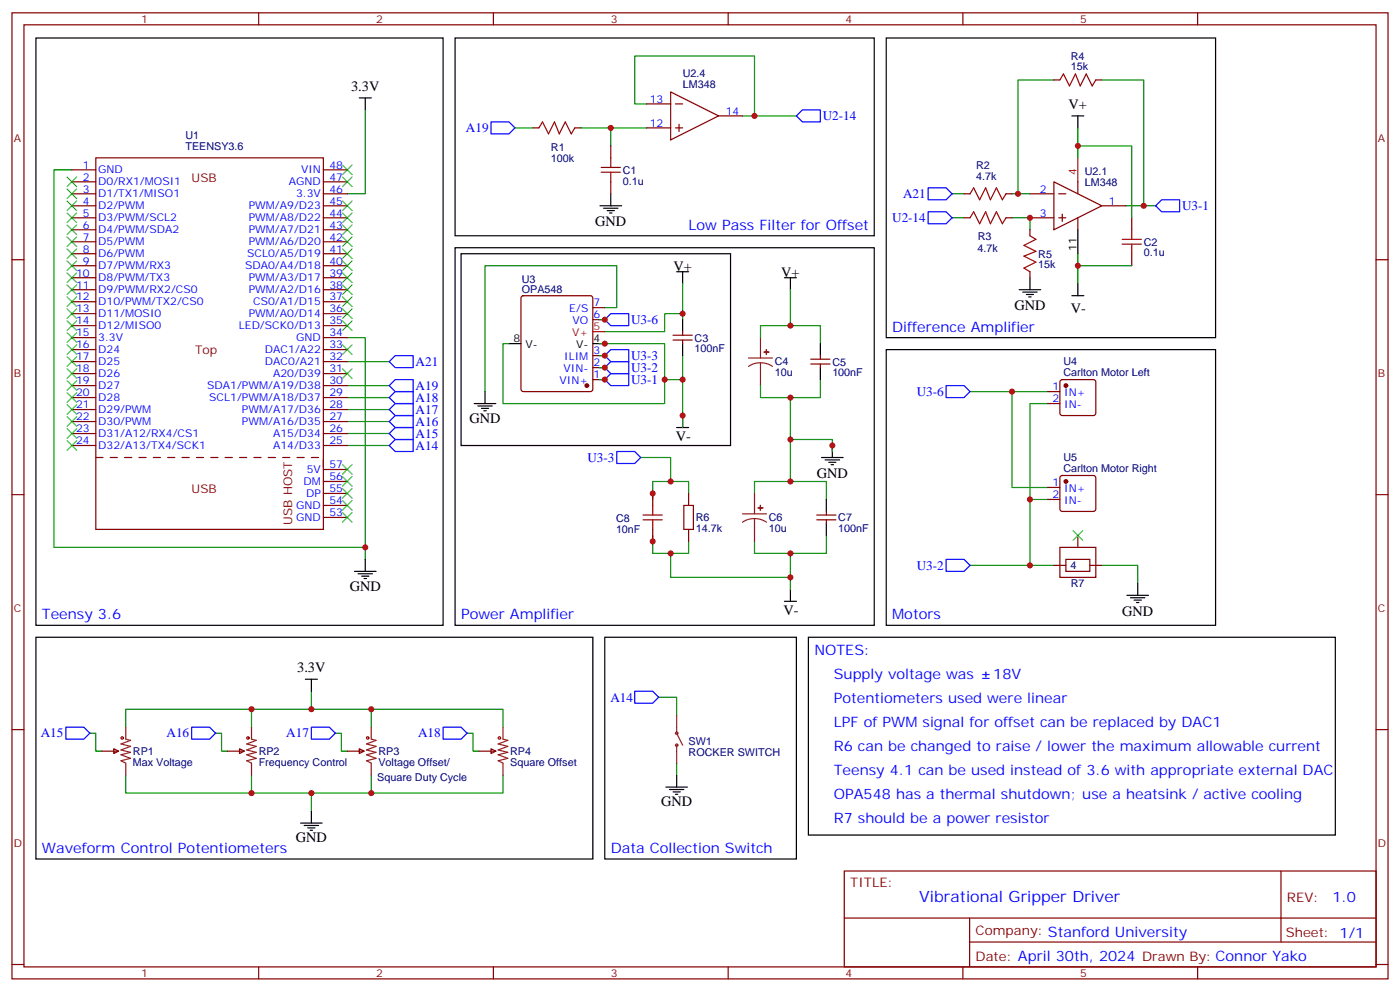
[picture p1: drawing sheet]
<svg xmlns="http://www.w3.org/2000/svg" width="412mm" height="292mm" viewBox="0 0 412 292" stroke-linecap="round" stroke-linejoin="round" font-family="sans-serif">
<g fill="none" stroke="#000" stroke-width=".35">
<path d="M10.6 11.2h119.9v172.8h-119.9zM134.1 11.2h123.4v58.2h-123.4zM261.1 11.2h97v88.2h-97zM105.8 28.8h3.6M107.6 28.8v3.5M315.7 34.1h3.6M317.5 34.1v3.5M179.9 57v3.6M134.1 72.9h123.4v111.1h-123.4zM135.8 74.7h79.4v56.4h-79.4zM176.7 60.6h6.4M177.8 61.3h4.2"/>
<path d="M178.9 62h2.1M179.6 62.7h.7M199.3 80h3.5M201.1 80v3.5M317.5 67.6v7.1M201.1 94.1v3.5M231.1 81.7h3.5M232.8 81.7v3.6M300.2 85.3h6.4M301.3 86h4.2M302.3 86.7h2.1M303 87.4h.7"/>
<path d="M303.4 81.7v3.6M315.7 87h3.6M317.5 83.5v3.5M139.7 118.8h6.3M140.8 119.5h4.2M142.9 115.3v3.5M149.9 101.1h3.6M174.6 101.1h3.6M201.1 101.1v3.6M241.7 101.1v3.6M241.7 108.2v3.5M261.1 102.9h97v81.1h-97z"/>
<path d="M141.8 120.2h2.1M142.5 120.9h.7M199.3 125.8h3.5M201.1 122.3v3.5M242 134.7h6.4M243.1 135.4h4.2M244.1 136.1h2.1M244.8 136.8h.7M245.2 131.1v3.6M243.4 147v3.5M243.4 154.1v3.5M104.4 168.2h6.4"/>
<path d="M105.5 168.9h4.2M106.5 169.6h2.2M107.2 170.3h.7M107.6 164.6v3.6M231.1 177h3.5M232.8 173.5v3.5M332 175.2h6.3M333 175.9h4.3M334.1 176.6h2.1M334.8 177.3h.7M335.1 171.7v3.5M10.6 187.6h164v65.2h-164z"/>
<path d="M90 199.9h3.5M91.7 199.9v3.5M178.2 187.6h56.4v65.2h-56.4zM238.1 187.6h155.2v58.2h-155.2zM91.7 238.7v3.6M196.1 231.7h6.4M197.2 232.4h4.2M198.3 233.1h2.1M199 233.8h.7M199.3 228.1v3.6M88.5 242.3h6.4M89.6 243h4.2"/>
<path d="M90.7 243.7h2.1M91.4 244.4h.7"/>
</g>
<g fill="none" stroke="#008700" stroke-width=".35">
<path d="M107.6 32.3v24.7h-5.3M151.7 37.6h5.3M171.1 37.6h8.8v5.3M179.9 37.6h10.6M190.5 30.6h-3.5v-14.1h35.2v17.6M218.7 34.1h15.9M310.4 23.5h-10.5v33.5M317.5 37.6v5.3M324.6 23.5h12.3v37.1h-5.3M21.2 50h-5.3v111.1h91.7M280.5 57h3.5M298.1 57h5.3"/>
<path d="M317.5 46.5v-3.6h15.9v21.2M280.5 64.1h3.5M298.1 64.1h5.3v3.5M317.5 74.7v3.5M333.4 78.2h-15.9v5.3M336.9 60.6h3.5M102.3 99.4h5.3v65.2M176.4 94.1h1.8M178.2 90.6h3.5v-12.4h-38.8v37.1M201.1 83.5v8.8h-5.3v5.3h-17.6M201.1 92.3v1.8M232.8 85.3v10.5h8.9v5.3"/>
<path d="M232.8 95.8h-8.8v3.6M102.3 117h12.4M102.3 113.5h12.4M102.3 106.4h12.4M149.9 101.1h-1.7v17.7h47.6v-17.7h-19.4M176.4 111.7h1.8M176.4 108.2h1.8M176.4 104.7h1.8M201.1 104.7v7h-5.3M201.1 111.7v14.1M232.8 117v24.7M241.7 111.7v5.3h-17.7v-3.5"/>
<path d="M285.8 115.3h22.9M298.1 115.3v28.2h10.6M308.7 118.8h-5.3v28.2h5.3M102.3 131.1h12.4M102.3 127.6h12.4M102.3 124.1h12.4M102.3 120.5h12.4M188.7 134.7h8.9v7M232.8 129.4h12.4v3.5M192.3 157.6v5.3h10.5v-3.6M202.8 145.2v-3.5h-10.5v5.3M222.2 145.2v-3.5h21.2v5.3"/>
<path d="M243.4 157.6v5.3h-21.2v-3.6M303.4 147v19.4h7M197.6 162.9v7h35.2v-7M232.8 169.9v3.6M285.8 166.4h17.6M324.6 166.4h10.5v5.3M26.5 215.8h1.7v5.3h1.8M37 214v-5.3h111.2v5.3M63.5 215.8h1.8v5.3h1.7M74.1 208.7v5.3M91.7 203.4v5.3M98.8 215.8h1.7v5.3h1.8"/>
<path d="M109.4 208.7v5.3M137.6 215.8h1.7v5.3h1.8M194 205.2h5.3v5.3M37 228.1v5.3h111.2v-5.3M74.1 228.1v5.3M91.7 233.4v5.3M109.4 228.1v5.3M199.3 224.6v3.5"/>
</g>
<g fill="none" stroke="#00f" stroke-width=".35">
<path d="M144.6 35.9h5.3l1.8 1.7-1.8 1.8h-5.3zM234.6 34.1l1.8-1.8h5.3v3.6h-5.3zM273.4 55.3h5.3l1.8 1.7-1.8 1.8h-5.3zM342.2 58.8h5.3v3.5h-5.3l-1.8-1.7zM273.4 62.3h5.3l1.8 1.8-1.8 1.8h-5.3zM178.2 94.1l1.7-1.8h5.3v3.5h-5.3zM114.7 117l1.7-1.7h5.3v3.5h-5.3zM114.7 106.4l1.7-1.7h5.3v3.5h-5.3zM114.7 113.5l1.7-1.8h5.3v3.6h-5.3zM178.2 104.7l1.7-1.8h5.3v3.5h-5.3zM178.2 108.2l1.7-1.8h5.3v3.6h-5.3zM178.2 111.7l1.7-1.7h5.3v3.5h-5.3z"/>
<path d="M278.7 113.5h5.3l1.8 1.8-1.8 1.7h-5.3zM114.7 131.1l1.7-1.7h5.3v3.5h-5.3zM114.7 120.5l1.7-1.7h5.3v3.5h-5.3zM114.7 127.6l1.7-1.8h5.3v3.6h-5.3zM116.4 122.3h5.3v3.5h-5.3l-1.7-1.7zM181.7 132.9h5.3l1.7 1.8-1.7 1.7h-5.3zM278.7 164.6h5.3l1.8 1.8-1.8 1.8h-5.3zM19.4 214h5.3l1.8 1.8-1.8 1.8h-5.3zM56.4 214h5.3l1.8 1.8-1.8 1.8h-5.3zM91.7 214h5.3l1.8 1.8-1.8 1.8h-5.3zM130.5 214h5.3l1.8 1.8-1.8 1.8h-5.3zM187 203.4h5.3l1.7 1.8-1.7 1.8h-5.3z"/>
</g>
<g fill="none" stroke="#8c2424" stroke-width=".35">
<path d="M224 99.4v6M220.5 105.4h7M224 106.8l-1.8 .2-1.7 .8M224 106.8l1.9 .2 1.6 .8M224 106.8v6.7M218.7 151.2h7.1M222.2 152.6l-1.8 .3-1.7 .8M222.2 152.6l1.9 .3 1.7 .8M222.2 145.2v6M222.2 152.6v6.7M37 214v3.6l1.5 .3-2.9 1.1 2.9 .7-2.9 1 2.9 .7-2.9 .7 2.9 1.1-2.9 .7 1.4 .7v3.5M74.1 214v3.6l1.4 .3-2.8 1.1 2.8 .7-2.8 1 2.8 .7-2.8 .7 2.8 1.1-2.8 .7 1.4 .7v3.5"/>
<path d="M109.4 214v3.6l1.4 .3-2.9 1.1 2.9 .7-2.9 1 2.9 .7-2.9 .7 2.9 1.1-2.9 .7 1.5 .7v3.5M148.2 214v3.6l1.4 .3-2.8 1.1 2.8 .7-2.8 1 2.8 .7-2.8 .7 2.8 1.1-2.8 .7 1.4 .7v3.5M199.3 215.8l1.8 3.5M199.3 210.5v4.9M199.3 219.3v5.3"/>
<circle cx="199.3" cy="219.3" r=".35"/>
<circle cx="199.3" cy="215.8" r=".35"/>
</g>
<g fill="none" stroke="#870000" stroke-width=".35">
<path d="M3.5 3.8h405.4v284.3h-405.4zM7.1 7.3h398.2v277.3h-398.2zM76.2 3.8v3.5M145.3 3.8v3.5M214.5 3.8v3.5M283.6 3.8v3.5M352.8 3.8v3.5M157 37.6h1.7M169.3 37.6h1.8M190.5 37.6h7.1M190.5 30.6h7.1M197.6 27.1l14.1 7-14.1 7.1z"/>
<path d="M199 37.6h2.1M199 30.6h2.1M200 36.6v2.1M211.7 34.1h7M310.4 23.5h1.8M322.8 23.5h1.8M21.2 57h7M21.2 50h7M21.2 53.5h7M28.2 46.5h67v109.3h-67zM95.2 57h7.1M95.2 50h7.1"/>
<path d="M95.2 53.5h7.1M179.9 42.9v3.6M179.9 53.5v3.5M284 57h1.8M296.3 57h1.8M303.4 57h7M310.4 53.5l14.2 7.1-14.2 7zM311.9 57h2.1M317.5 53.5v3.5M3.5 76.4h3.6M21.2 64.1h7M21.2 60.6h7"/>
<path d="M21.2 67.6h7M21.2 71.2h7M21.2 74.7h7M21.2 78.2h7M95.2 64.1h7.1M95.2 60.6h7.1M95.2 67.6h7.1M95.2 71.2h7.1M95.2 74.7h7.1M95.2 78.2h7.1M284 64.1h1.8M296.3 64.1h1.8"/>
<path d="M303.4 64.1h7M303.4 67.6v1.8M303.4 80v1.7M311.9 64.1h2.1M312.9 63v2.2M317.5 64.1v3.5M324.6 60.6h7M333.4 64.1v3.5M333.4 74.7v3.5M405.3 76.4h3.6M21.2 81.7h7M21.2 85.3h7"/>
<path d="M21.2 88.8h7M21.2 92.3h7M21.2 95.8h7M21.2 99.4h7M95.2 81.7h7.1M95.2 85.3h7.1M95.2 88.8h7.1M95.2 92.3h7.1M95.2 95.8h7.1M95.2 99.4h7.1M153.7 87.2l.5-.2h19.7l.5 .2 .2 .5v26.8l-.2 .5-.5 .3h-19.7l-.5-.3-.2-.5v-26.8zM174.6 94.1h3.6"/>
<path d="M174.6 90.6h3.6M198.3 98.7h5.6M201.1 97.6v1.1M21.2 102.9h7M21.2 106.4h7M21.2 110h7M21.2 113.5h7M21.2 117h7M95.2 102.9h7.1M95.2 106.4h7.1M95.2 110h7.1M95.2 113.5h7.1"/>
<path d="M95.2 117h7.1M174.6 111.7h3.6M174.6 108.2h3.6M174.6 104.7h3.6M198.3 100.1h5.6M201.1 100.1v1M238.8 107.1h5.7M238.8 105.7h5.7M241.7 104.7v1M241.7 107.1v1.1M308.7 115.3h3.5M308.7 118.8h3.5"/>
<path d="M312.4 111.9l.5-.2h9.2l.5 .2 .2 .5v9.2l-.2 .5-.5 .2h-9.2l-.5-.2-.2-.5v-9.2zM21.2 120.5h7M21.2 124.1h7M21.2 127.6h7M21.2 131.1h7M95.2 120.5h7.1M95.2 124.1h7.1M95.2 127.6h7.1M95.2 131.1h7.1M95.2 138.2h7.1M3.5 145.6h3.6M95.2 152.3h7.1"/>
<path d="M95.2 148.8h7.1M95.2 145.2h7.1M95.2 141.7h7.1M192.3 145.2v3.6M192.3 155.8v3.5M202.8 145.2v3.6M202.8 155.8v3.5M240.6 153h5.6M240.6 151.6h5.6M243.4 150.5v1.1M243.4 153v1.1M308.7 143.5h3.5"/>
<path d="M308.7 147h3.5M312.4 140.2l.5-.3h9.2l.5 .3 .2 .5v9.1l-.2 .5-.5 .2h-9.2l-.5-.2-.2-.5v-9.1zM317.5 157.6v3.5M405.3 145.6h3.6M310.4 166.4h3.6M312.2 161.1h10.6v8.8h-10.6zM314 164.6h7v3.6h-7zM321 166.4h3.6M3.5 214.7h3.6M405.3 214.7h3.6M30 221.1h4.9M33.5 220.4l1.4 .7-1.4 .7z"/>
<path d="M67 221.1h5M70.6 220.4l1.4 .7-1.4 .7zM102.3 221.1h4.9M105.8 220.4l1.4 .7-1.4 .7zM141.1 221.1h4.9M144.6 220.4l1.4 .7-1.4 .7zM248.7 256.4h156.6v28.2h-156.6zM377.3 256.4v20.9M248.7 270.2h156.5M285.6 277.3h119.6M285.6 270.2v14.1M3.5 283.9h3.6"/>
<path d="M76.2 284.6v3.5M145.3 284.6v3.5M214.5 284.6v3.5M283.6 284.6v3.5M352.8 284.6v3.5M405.3 283.9h3.6"/>
</g>
<g fill="#870000" stroke="#870000" stroke-width=".35">
<circle cx="314" cy="141.7" r=".53"/>
<circle cx="314" cy="113.5" r=".53"/>
<circle cx="172.9" cy="113.5" r=".53"/>
</g>
<g fill="none" stroke="#a10000" stroke-width=".35">
<path d="M158.7 37.6l1.1-1.7 1.8 3.5 1.7-3.5 1.4 3.5 1.8-3.5 1.8 3.5 1-1.8M312.2 23.5l1.1-1.7 1.7 3.5 1.8-3.5 1.4 3.5 1.8-3.5 1.7 3.5 1.1-1.8M177.1 50.7h5.6M177.1 49.3h5.6M179.9 46.5v2.8M179.9 50.7v2.8M285.8 57l1-1.7 1.8 3.5 1.7-3.5 1.4 3.5 1.8-3.5 1.8 3.5 1-1.8M285.8 64.1l1-1.8 1.8 3.6 1.7-3.6 1.4 3.6 1.8-3.6 1.8 3.6 1-1.8M303.4 69.4l1.8 1-3.6 1.8 3.6 1.8-3.6 1.4 3.6 1.8-3.6 1.7 1.8 1.1M330.6 71.9h5.6M330.6 70.4h5.6M333.4 67.6v2.8"/>
<path d="M333.4 71.9v2.8M189.4 153h5.7M189.4 151.6h5.7M192.3 148.8v2.8M192.3 153v2.8M201.4 148.8h2.9v7h-2.9z"/>
<circle cx="36" cy="217.2" r=".35"/>
<circle cx="73" cy="217.2" r=".35"/>
<circle cx="108.3" cy="217.2" r=".35"/>
<circle cx="147.1" cy="217.2" r=".35"/>
</g>
<path d="M317.5 46.5v7M174.6 97.6h3.6" fill="none" stroke="#f00" stroke-width=".35"/>
<g fill="#8c2424" stroke="#8c2424" stroke-width=".35">
<path d="M225.1 103.6h1.4z"/>
<path d="M225.7 102.9l.1 1.4z"/>
<path d="M223.3 149.5h1.4z"/>
<path d="M224 148.8v1.4z"/>
</g>
<path d="M28.2 134.7h67v3.5" fill="none" stroke="#870000" stroke-width=".35" stroke-dasharray="2.1 2.1"/>
<g fill="none" stroke="#3c3" stroke-width=".35">
<path d="M19.8 52.1l2.8 2.8M19.8 55.6l2.8 2.9M19.8 59.2l2.8 2.8M22.6 52.1l-2.8 2.8M22.6 55.6l-2.8 2.9M22.6 59.2l-2.8 2.8M100.9 59.2l2.8 2.8M100.9 52.1l2.8 2.8M100.9 48.6l2.8 2.8M103.7 48.6l-2.8 2.8M103.7 59.2l-2.8 2.8M103.7 52.1l-2.8 2.8"/>
<path d="M19.8 62.7l2.8 2.8M19.8 66.2l2.8 2.8M19.8 69.7l2.8 2.9M19.8 73.3l2.8 2.8M19.8 76.8l2.8 2.8M22.6 62.7l-2.8 2.8M22.6 66.2l-2.8 2.8M22.6 69.7l-2.8 2.9M22.6 73.3l-2.8 2.8M22.6 76.8l-2.8 2.8M100.9 76.8l2.8 2.8M100.9 73.3l2.8 2.8"/>
<path d="M100.9 69.7l2.8 2.9M100.9 66.2l2.8 2.8M100.9 62.7l2.8 2.8M103.7 76.8l-2.8 2.8M103.7 73.3l-2.8 2.8M103.7 69.7l-2.8 2.9M103.7 66.2l-2.8 2.8M103.7 62.7l-2.8 2.8M19.8 80.3l2.8 2.8M19.8 83.9l2.8 2.8M19.8 87.4l2.8 2.8M19.8 90.9l2.8 2.8"/>
<path d="M19.8 94.4l2.8 2.9M19.8 98l2.8 2.8M22.6 80.3l-2.8 2.8M22.6 83.9l-2.8 2.8M22.6 87.4l-2.8 2.8M22.6 90.9l-2.8 2.8M22.6 94.4l-2.8 2.9M22.6 98l-2.8 2.8M100.9 94.4l2.8 2.9M100.9 90.9l2.8 2.8M100.9 87.4l2.8 2.8M100.9 83.9l2.8 2.8"/>
<path d="M100.9 80.3l2.8 2.8M103.7 94.4l-2.8 2.9M103.7 90.9l-2.8 2.8M103.7 87.4l-2.8 2.8M103.7 83.9l-2.8 2.8M103.7 80.3l-2.8 2.8M19.8 101.5l2.8 2.8M19.8 105l2.8 2.8M19.8 108.5l2.8 2.9M19.8 112.1l2.8 2.8M19.8 115.6l2.8 2.8M19.8 119.1l2.8 2.9"/>
<path d="M22.6 101.5l-2.8 2.8M22.6 105l-2.8 2.8M22.6 108.5l-2.8 2.9M22.6 112.1l-2.8 2.8M22.6 115.6l-2.8 2.8M22.6 119.1l-2.8 2.9M100.9 101.5l2.8 2.8M100.9 108.5l2.8 2.9M103.7 101.5l-2.8 2.8M103.7 108.5l-2.8 2.9M19.8 122.7l2.8 2.8M19.8 126.2l2.8 2.8"/>
<path d="M19.8 129.7l2.8 2.8M22.6 122.7l-2.8 2.8M22.6 126.2l-2.8 2.8M22.6 129.7l-2.8 2.8M100.9 136.8l2.8 2.8M103.7 136.8l-2.8 2.8M100.9 150.9l2.8 2.8M100.9 147.4l2.8 2.8M100.9 143.8l2.8 2.8M100.9 140.3l2.8 2.8M103.7 150.9l-2.8 2.8M103.7 147.4l-2.8 2.8"/>
<path d="M103.7 143.8l-2.8 2.8M103.7 140.3l-2.8 2.8M316.1 156.2l2.8 2.8M318.9 156.2l-2.8 2.8"/>
</g>
<g fill="#c00">
<circle cx="303.4" cy="166.4" r=".88"/>
<circle cx="303.4" cy="147" r=".88"/>
<circle cx="298.1" cy="115.3" r=".88"/>
<circle cx="336.9" cy="60.6" r=".88"/>
<circle cx="317.5" cy="78.2" r=".88"/>
<circle cx="317.5" cy="42.9" r=".88"/>
<circle cx="303.4" cy="64.1" r=".88"/>
<circle cx="299.9" cy="57" r=".88"/>
<circle cx="222.3" cy="34.1" r=".88"/>
<circle cx="179.9" cy="37.6" r=".88"/>
<circle cx="197.6" cy="162.9" r=".88"/>
<circle cx="201.1" cy="111.7" r=".88"/>
<circle cx="195.8" cy="111.7" r=".88"/>
<circle cx="201.1" cy="122.3" r=".88"/>
<circle cx="232.8" cy="117" r=".88"/>
<circle cx="232.8" cy="95.8" r=".88"/>
<circle cx="107.6" cy="161.1" r=".88"/>
<circle cx="91.7" cy="233.4" r=".88"/>
<circle cx="91.7" cy="208.7" r=".88"/>
<circle cx="74.1" cy="208.7" r=".88"/>
<circle cx="109.4" cy="208.7" r=".88"/>
<circle cx="74.1" cy="233.4" r=".88"/>
<circle cx="109.4" cy="233.4" r=".88"/>
<circle cx="197.6" cy="141.7" r=".88"/>
<circle cx="232.8" cy="162.9" r=".88"/>
<circle cx="232.8" cy="169.9" r=".88"/>
<circle cx="232.8" cy="141.7" r=".88"/>
<circle cx="232.8" cy="129.4" r=".88"/>
<circle cx="178.2" cy="101.1" r=".88"/>
<circle cx="245.2" cy="131.1" r=".88"/>
<circle cx="178.2" cy="94.1" r=".88"/>
<circle cx="178.2" cy="104.7" r=".88"/>
<circle cx="178.2" cy="108.2" r=".88"/>
<circle cx="178.2" cy="111.7" r=".88"/>
<circle cx="201.1" cy="92.3" r=".88"/>
<circle cx="192.3" cy="159.3" r=".88"/>
<circle cx="192.3" cy="145.2" r=".88"/>
</g>
<text font-size="4.6" fill="#00f" x="270.8" y="265.4">Vibrational Gripper Driver</text>
<g font-size="4.2">
<text x="103.4" y="26.7">3.3V</text>
<text x="314.8" y="32.1">V+</text>
<text x="175.3" y="66.6">GND</text>
<text x="198.4" y="79.6">V+</text>
<text x="230.1" y="81.4">V+</text>
<text x="298.8" y="91.3">GND</text>
<text x="315.5" y="92">V-</text>
<text x="138.3" y="124.4">GND</text>
<text x="199" y="129.8">V-</text>
<text x="240.6" y="140.7">GND</text>
<text x="103" y="173.8">GND</text>
<text x="230.8" y="180.9">V-</text>
<text x="330.6" y="181.2">GND</text>
<text x="87.5" y="197.8">3.3V</text>
<text x="194.7" y="237.3">GND</text>
<text x="87.1" y="247.9">GND</text>
</g>
<g font-size="4.2" fill="#00f">
<text x="202.8" y="67.6">Low Pass Filter for Offset</text>
<text x="262.8" y="97.6">Difference Amplifier</text>
<text x="12.3" y="182.3">Teensy 3.6</text>
<text x="135.8" y="182.3">Power Amplifier</text>
<text x="262.8" y="182.3">Motors</text>
<text x="239.9" y="192.9">NOTES:</text>
<text x="245.6" y="199.9">Supply voltage was</text>
<text x="292.6" y="199.9">18V</text>
<text x="245.6" y="207">Potentiometers used were linear</text>
<text x="245.6" y="214">LPF of PWM signal for offset can be replaced by DAC1</text>
<text x="245.6" y="221.1">R6 can be changed to raise / lower the maximum allowable current</text>
<text x="245.6" y="228.1">Teensy 4.1 can be used instead of 3.6 with appropriate external DAC</text>
<text x="245.6" y="235.2">OPA548 has a thermal shutdown; use a heatsink / active cooling</text>
<text x="245.6" y="242.3">R7 should be a power resistor</text>
<text x="12.3" y="251.1">Waveform Control Potentiometers</text>
<text x="179.9" y="251.1">Data Collection Switch</text>
<text x="392.5" y="265.6">1.0</text>
</g>
<g font-size="3.9" fill="#00f">
<text x="242.4" y="35.4">U2-14</text>
<text x="137.3" y="38.9">A19</text>
<text x="266" y="58.3">A21</text>
<text x="262.8" y="65.3">U2-14</text>
<text x="348.2" y="61.9">U3-1</text>
<text x="185.9" y="95.4">U3-6</text>
<text x="122.4" y="107.7">A21</text>
<text x="185.9" y="106">U3-3</text>
<text x="185.9" y="109.5">U3-2</text>
<text x="185.9" y="113">U3-1</text>
<text x="122.4" y="118.3">A18</text>
<text x="122.4" y="114.7">A19</text>
<text x="270" y="116.5">U3-6</text>
<text x="122.4" y="121.9">A17</text>
<text x="122.4" y="125.4">A16</text>
<text x="122.4" y="128.9">A15</text>
<text x="122.4" y="132.4">A14</text>
<text x="173" y="135.9">U3-3</text>
<text x="270" y="167.7">U3-2</text>
<text x="179.8" y="206.5">A14</text>
<text x="12" y="217">A15</text>
<text x="49.1" y="217">A16</text>
<text x="84.3" y="217">A17</text>
<text x="123.1" y="217">A18</text>
</g>
<g font-size="3.9" fill="#800">
<text x="250.5" y="260.9">TITLE:</text>
<text x="379.1" y="265.6">REV:</text>
<text x="287.4" y="275.1">Company: Stanford University</text>
<text x="378.7" y="275.8">Sheet: 1/1</text>
<text x="287.4" y="282.8">Date: April 30th, 2024 Drawn By: Connor Yako</text>
</g>
<g font-size="3.5" fill="#800">
<text x="56.4" y="53.5">USB</text>
<text x="57.5" y="104.2">Top</text>
<text x="56.4" y="145.2">USB</text>
<text x="86.1" y="154.5" transform="rotate(-90 86.1 154.5)">USB HOST</text>
</g>
<g font-size="3.2" fill="#800">
<text x="41.6" y="6.8">1</text>
<text x="110.8" y="6.8">2</text>
<text x="179.9" y="6.8">3</text>
<text x="249.1" y="6.8">4</text>
<text x="318.2" y="6.8">5</text>
<text x="4.1" y="41.9">A</text>
<text x="405.9" y="41.9">A</text>
<text x="4.1" y="111">B</text>
<text x="405.9" y="111">B</text>
<text x="4.1" y="180.2">C</text>
<text x="405.9" y="180.2">C</text>
<text x="4.1" y="249.3">D</text>
<text x="405.9" y="249.3">D</text>
<text x="41.6" y="287.6">1</text>
<text x="110.8" y="287.6">2</text>
<text x="179.9" y="287.6">3</text>
<text x="249.1" y="287.6">4</text>
<text x="318.2" y="287.6">5</text>
</g>
<g font-size="3.2" fill="#000080">
<text x="315.4" y="17.5">R4</text>
<text x="201.1" y="22.7">U2.4</text>
<text x="315.4" y="20.7">15k</text>
<text x="201.1" y="25.9">LM348</text>
<text x="54.6" y="40.9">U1</text>
<text x="54.6" y="44.1">TEENSY3.6</text>
<text x="162.3" y="47.6">100k</text>
<text x="162.3" y="44.4">R1</text>
<text x="183.4" y="51.1">C1</text>
<text x="287.5" y="52.9">4.7k</text>
<text x="287.5" y="49.7">R2</text>
<text x="319.5" y="51.5">U2.1</text>
<text x="183.4" y="54.3">0.1u</text>
<text x="319.5" y="54.6">LM348</text>
<text x="288" y="70.5">R3</text>
<text x="287.9" y="74">4.7k</text>
<text x="305.9" y="75.8">R5</text>
<text x="336.9" y="75.5">0.1u</text>
<text x="336.9" y="72.3">C2</text>
<text x="153.7" y="83.2">U3</text>
<text x="305.9" y="79">15k</text>
<text x="153.7" y="86.4">OPA548</text>
<text x="204.6" y="100.5">C3</text>
<text x="204.6" y="103.7">100nF</text>
<text x="228.2" y="107.6">C4</text>
<text x="245.2" y="107.6">C5</text>
<text x="313.3" y="107.5">U4</text>
<text x="228.2" y="110.7">10u</text>
<text x="245.2" y="110.8">100nF</text>
<text x="313.3" y="110.7">Carlton Motor Left</text>
<text x="313.3" y="135.7">U5</text>
<text x="313.3" y="138.9">Carlton Motor Right</text>
<text x="181.5" y="153.8">C8</text>
<text x="205" y="153.4">R6</text>
<text x="226.5" y="153.4">C6</text>
<text x="246.9" y="153.4">C7</text>
<text x="181.5" y="157">10nF</text>
<text x="205" y="156.6">14.7k</text>
<text x="226.5" y="156.6">10u</text>
<text x="246.9" y="156.6">100nF</text>
<text x="315.4" y="167.5">4</text>
<text x="315.4" y="172.9">R7</text>
<text x="202.8" y="219.3">SW1</text>
<text x="39.2" y="225.4">Max Voltage</text>
<text x="39.2" y="222.2">RP1</text>
<text x="76.2" y="225.4">Frequency Control</text>
<text x="76.2" y="222.2">RP2</text>
<text x="111.5" y="225.4">Voltage Offset/</text>
<text x="111.5" y="222.2">RP3</text>
<text x="150.3" y="225.4">Square Offset</text>
<text x="150.3" y="222.2">RP4</text>
<text x="202.8" y="222.5">ROCKER SWITCH</text>
<text x="111.1" y="229.9">Square Duty Cycle</text>
</g>
<g font-size="3.2" fill="#00f">
<text x="191.4" y="30.2">13</text>
<text x="213.8" y="33.8">14</text>
<text x="191.4" y="37.3">12</text>
<text x="24.4" y="49.6">1</text>
<text x="24.4" y="53.2">2</text>
<text x="28.9" y="51">GND</text>
<text x="88.7" y="51">VIN</text>
<text x="97" y="53.2">47</text>
<text x="97" y="49.6">48</text>
<text x="24.4" y="56.7">3</text>
<text x="28.9" y="54.6">D0/RX1/MOSI1</text>
<text x="28.9" y="58.1">D1/TX1/MISO1</text>
<text x="85.1" y="54.6">AGND</text>
<text x="87.2" y="58.1">3.3V</text>
<text x="97" y="56.7">46</text>
<text x="306.3" y="56.7">2</text>
<text x="24.4" y="60.2">4</text>
<text x="24.4" y="63.7">5</text>
<text x="28.9" y="61.6">D2/PWM</text>
<text x="28.9" y="65.2">D3/PWM/SCL2</text>
<text x="73.3" y="65.2">PWM/A8/D22</text>
<text x="73.3" y="61.6">PWM/A9/D23</text>
<text x="97" y="63.7">44</text>
<text x="97" y="60.2">45</text>
<text x="306.3" y="63.7">3</text>
<text x="326.7" y="60.2">1</text>
<text x="24.4" y="67.3">6</text>
<text x="24.4" y="70.8">7</text>
<text x="28.9" y="68.7">D4/PWM/SDA2</text>
<text x="73.3" y="68.7">PWM/A7/D21</text>
<text x="97" y="70.8">42</text>
<text x="97" y="67.3">43</text>
<text x="24.4" y="74.3">8</text>
<text x="24.4" y="77.9">9</text>
<text x="28.9" y="72.2">D5/PWM</text>
<text x="28.9" y="75.7">D6/PWM</text>
<text x="72.8" y="75.7">SCL0/A5/D19</text>
<text x="73.3" y="72.2">PWM/A6/D20</text>
<text x="97" y="77.9">40</text>
<text x="97" y="74.3">41</text>
<text x="22.4" y="81.4">10</text>
<text x="28.9" y="79.3">D7/PWM/RX3</text>
<text x="28.9" y="82.8">D8/PWM/TX3</text>
<text x="72.2" y="79.3">SDA0/A4/D18</text>
<text x="73.3" y="82.8">PWM/A3/D17</text>
<text x="97" y="81.4">39</text>
<text x="22.4" y="84.9">11</text>
<text x="22.4" y="88.4">12</text>
<text x="28.9" y="86.3">D9/PWM/RX2/CS0</text>
<text x="28.9" y="89.9">D10/PWM/TX2/CS0</text>
<text x="73.3" y="86.3">PWM/A2/D16</text>
<text x="74.6" y="89.9">CS0/A1/D15</text>
<text x="97" y="88.4">37</text>
<text x="97" y="84.9">38</text>
<text x="22.4" y="92">13</text>
<text x="22.4" y="95.5">14</text>
<text x="28.9" y="93.4">D11/MOSI0</text>
<text x="73.3" y="93.4">PWM/A0/D14</text>
<text x="97" y="95.5">35</text>
<text x="97" y="92">36</text>
<text x="167.7" y="92">E/S</text>
<text x="168.7" y="95.5">VO</text>
<text x="174.8" y="93.7">6</text>
<text x="174.8" y="90.2">7</text>
<text x="22.4" y="99">15</text>
<text x="28.9" y="96.9">D12/MISO0</text>
<text x="28.9" y="100.4">3.3V</text>
<text x="70.4" y="96.9">LED/SCK0/D13</text>
<text x="87.3" y="100.4">GND</text>
<text x="97" y="99">34</text>
<text x="22.4" y="102.6">16</text>
<text x="22.4" y="106.1">17</text>
<text x="28.9" y="104">D24</text>
<text x="28.9" y="107.5">D25</text>
<text x="78.1" y="107.5">DAC0/A21</text>
<text x="78.1" y="104">DAC1/A22</text>
<text x="97" y="106.1">32</text>
<text x="97" y="102.6">33</text>
<text x="166.2" y="106.1">ILIM</text>
<text x="174.8" y="107.8">2</text>
<text x="174.8" y="104.3">3</text>
<text x="22.4" y="109.6">18</text>
<text x="22.4" y="113.1">19</text>
<text x="28.9" y="111">D26</text>
<text x="80.4" y="111">A20/D39</text>
<text x="97" y="113.1">30</text>
<text x="97" y="109.6">31</text>
<text x="164.8" y="113.1">VIN+</text>
<text x="166" y="109.6">VIN-</text>
<text x="174.8" y="111.4">1</text>
<text x="22.4" y="116.7">20</text>
<text x="28.9" y="114.5">D27</text>
<text x="28.9" y="118.1">D28</text>
<text x="61" y="114.5">SDA1/PWM/A19/D38</text>
<text x="61.7" y="118.1">SCL1/PWM/A18/D37</text>
<text x="97" y="116.7">29</text>
<text x="310" y="114.9">1</text>
<text x="310" y="118.4">2</text>
<text x="313.5" y="116.7">IN+</text>
<text x="22.4" y="120.2">21</text>
<text x="22.4" y="123.7">22</text>
<text x="28.9" y="121.6">D29/PWM</text>
<text x="28.9" y="125.1">D30/PWM</text>
<text x="71.3" y="125.1">PWM/A16/D35</text>
<text x="71.3" y="121.6">PWM/A17/D36</text>
<text x="97" y="123.7">27</text>
<text x="97" y="120.2">28</text>
<text x="313.5" y="120.2">IN-</text>
<text x="22.4" y="127.2">23</text>
<text x="22.4" y="130.8">24</text>
<text x="28.9" y="128.7">D31/A12/RX4/CS1</text>
<text x="80.4" y="128.7">A15/D34</text>
<text x="97" y="130.8">25</text>
<text x="97" y="127.2">26</text>
<text x="28.9" y="132.2">D32/A13/TX4/SCK1</text>
<text x="80.4" y="132.2">A14/D33</text>
<text x="97" y="137.8">57</text>
<text x="89.4" y="142.8">DM</text>
<text x="90.4" y="139.2">5V</text>
<text x="97" y="141.4">56</text>
<text x="310" y="143.1">1</text>
<text x="87.3" y="149.8">GND</text>
<text x="90.2" y="146.3">DP</text>
<text x="97" y="148.4">54</text>
<text x="97" y="144.9">55</text>
<text x="310" y="146.6">2</text>
<text x="313.5" y="144.9">IN+</text>
<text x="313.5" y="148.4">IN-</text>
<text x="87.3" y="153.4">GND</text>
<text x="97" y="151.9">53</text>
</g>
<g font-size="3.2" fill="#f00">
<text x="317.1" y="51.4" transform="rotate(-90 317.1 51.4)">4</text>
<text x="168.6" y="99">V+</text>
<text x="174.8" y="97.3">5</text>
</g>
<g font-size="3.2">
<text x="317.1" y="73.8" transform="rotate(-90 317.1 73.8)">11</text>
<text x="151.3" y="100.8">8</text>
<text x="174.8" y="100.8">4</text>
<text x="154.8" y="102.6">V-</text>
<text x="169.7" y="102.6">V-</text>
</g>
</svg>
